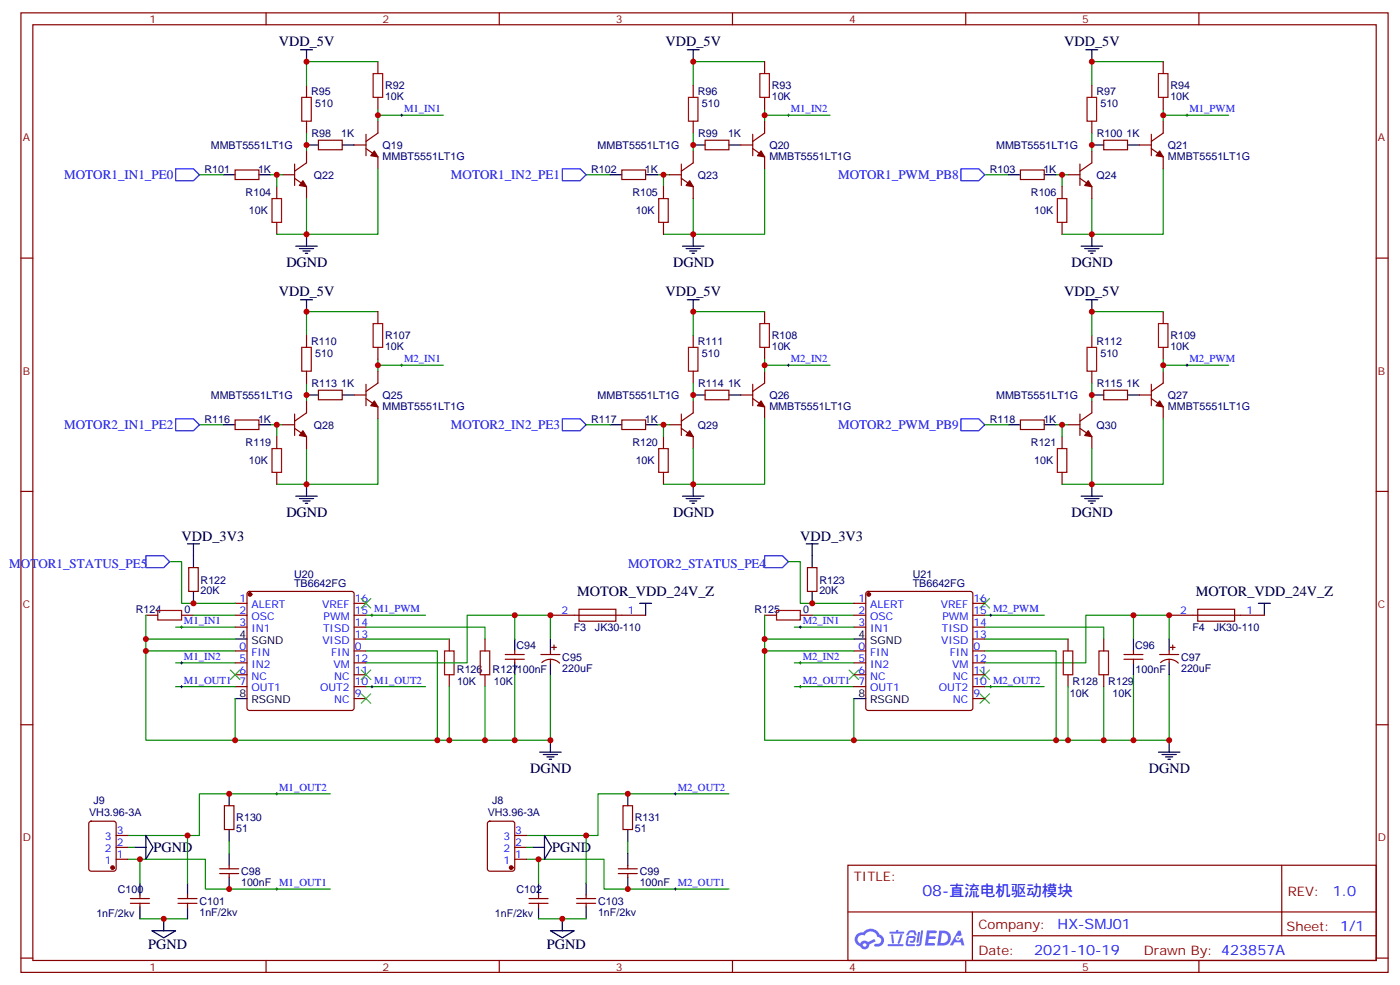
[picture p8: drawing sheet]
<svg xmlns="http://www.w3.org/2000/svg" width="415mm" height="292mm" viewBox="0 0 415 292" stroke-linecap="round" stroke-linejoin="round" font-family="sans-serif">
<g fill="none" stroke="#870000" stroke-width=".35">
<path d="M6.2 3.8h405.4v284.3h-405.4zM9.7 7.3h398.3v277.3h-398.3zM78.9 3.8v3.5M148 3.8v3.5M217.2 3.8v3.5M286.3 3.8v3.5M355.5 3.8v3.5M6.2 76.5h3.5M408 76.5h3.6M6.2 145.6h3.5M408 145.6h3.6M6.2 214.8h3.5"/>
<path d="M408 214.8h3.6M251.4 256.4h156.6v28.2h-156.6zM380 256.4v20.9M251.4 270.2h156.5M288.3 277.3h119.6M288.3 270.2v14.2M6.2 283.9h3.5M78.9 284.6v3.5M148 284.6v3.5M217.2 284.6v3.5M286.3 284.6v3.5M355.5 284.6v3.5"/>
<path d="M408 283.9h3.6"/>
</g>
<g fill="#5487ff">
<path d="M274.8 275.7h2.6l.3 .2-.1 .6h-2l-.1 1h1.6l.4 .4-.5 .4h-1.6l-.2 1.1 1.8 .1 .2 .3-.2 .4h-2.8z"/>
<path d="M284.1 275.8h.7l.3 1.3-.6 .3a.74 .74 0 0 0-1.1 .3 .74 .74 0 0 0 .5 1.1 .74 .74 0 0 0 .9-.7l.5-.3 .6 2.4h-.8l-.2-1h-1.9l-.5 1h-.9z"/>
<path d="M272.2 276.2h.6l-.4 2.9a.31 .31 0 0 1-.4 .3 .31 .31 0 0 1-.3-.3z"/>
<path d="M273.1 275.7h.6l-.5 4a.89 .89 0 0 1-.7 .7 .89 .89 0 0 1-.9-.3l1-.5z"/>
<path d="M269.4 275.9l.7-.2 1.1 .1 .6 1.3-.6 .1-.4-.9-1 .1a.95 .95 0 0 1-1 .8l-.1-.2z"/>
<path d="M269.1 277.6l1.8-.2a1.04 1.04 0 0 1 .6 1.1 1.04 1.04 0 0 1-.9 .9h-.6a.29 .29 0 0 1-.3-.4 .29 .29 0 0 1 .3-.2h.7l.2-.8h-1.5l-.3 1.8h1.9a.29 .29 0 0 1 .3 .3 .29 .29 0 0 1-.3 .3h-2l-.4-.3 .2-2.1z"/>
<path d="M263.2 279.8h4.4a.3 .3 0 0 1 .3 .3 .3 .3 0 0 1-.3 .3h-4.3z"/>
<path d="M267 276.9h.6l-.5 1.6a1.02 1.02 0 0 1-.7 1.2l-.3-.3z"/>
<path d="M264.2 276.9h.6l.3 2.4-.3 .3-.3-.2z"/>
<path d="M263.8 276.1h1.8l.3-.5h.4v.5h1.5a.29 .29 0 0 1 .3 .3 .29 .29 0 0 1-.3 .3h-4z"/>
<path d="M278.5 275.7l-.6 4.5h1.4a2.27 2.27 0 0 0 2.6-2.3 2.27 2.27 0 0 0-2.7-2.2zM279.3 276.5a1.5 1.5 0 0 1 1.8 1.6 1.5 1.5 0 0 1-2 1.3h-.2z"/>
<path d="M254 276.9a2.09 2.09 0 0 0 1.1 3.5 1.37 1.37 0 0 0 1.5 .9 1.37 1.37 0 0 0 1.1-1.4l1.9-1-.4-.7-1.8 1a1.4 1.4 0 0 0-2.3 .4 1.32 1.32 0 0 1-.7-1.9 1.32 1.32 0 0 1 1.9-.4 2.02 2.02 0 0 1 2.1-1.3 2.02 2.02 0 0 1 1.8 1.6 1.09 1.09 0 0 1 1 1.4 1.09 1.09 0 0 1-1.5 .7 .41 .41 0 0 0-.5 .3 .41 .41 0 0 0 .3 .5 1.89 1.89 0 0 0 2.5-1.2 1.89 1.89 0 0 0-1.2-2.4 2.98 2.98 0 0 0-5-.6l-1 .1zM255.8 280a.55 .55 0 0 1 1.1 0 .55 .55 0 0 1-1.1 0z"/>
<circle cx="284.1" cy="278" r=".28"/>
</g>
<g fill="none" stroke="#870000" stroke-width=".35">
<path d="M112 18.3v3.5M226.7 18.3v3.5M344.9 18.3v3.5M90.9 25.3v3.6M90.9 35.9v3.5M108.5 39.8v6.3M112 28.9v3.5M112 35.9v3.5l-3.5 2.5M205.5 25.3v3.6M205.5 35.9v3.5M223.2 39.8v6.3M226.7 28.9v3.5"/>
<path d="M226.7 35.9v3.5l-3.5 2.5M323.7 25.3v3.6M323.7 35.9v3.5M341.3 39.8v6.3M344.9 28.9v3.5M344.9 35.9v3.5l-3.6 2.5M69.7 50.4h7.1v2.8h-7.1zM82.1 55.3v3.5M83.8 51.8h3.5M87.3 52.8l3.6 2.5v3.5M87.3 48.6v6.4M90.9 44.7v3.6l-3.6 2.4"/>
<path d="M94.4 41.6h7.1v2.8h-7.1zM105 43h3.5M108.5 44l3.5 2.5v3.5M184.4 50.4h7v2.8h-7zM196.7 55.3v3.5M198.5 51.8h3.5M202 52.8l3.5 2.5v3.5M202 48.6v6.4M205.5 44.7v3.6l-3.5 2.4M209.1 41.6h7v2.8h-7zM219.6 43h3.6M223.2 44l3.5 2.5v3.5"/>
<path d="M302.5 50.4h7.1v2.8h-7.1zM314.9 55.3v3.5M316.7 51.8h3.5M320.2 52.8l3.5 2.5v3.5M320.2 48.6v6.4M323.7 44.7v3.6l-3.5 2.4M327.2 41.6h7.1v2.8h-7.1zM337.8 43h3.5M341.3 44l3.6 2.5v3.5M82.1 65.9v3.5M196.7 65.9v3.5M314.9 65.9v3.5"/>
<path d="M90.9 99.4v3.5M112 92.4v3.5M205.5 99.4v3.5M226.7 92.4v3.5M323.7 99.4v3.5M344.9 92.4v3.5M90.9 110v3.5M90.9 118.8v3.5l-3.6 2.5M94.4 115.6h7.1v2.9h-7.1zM105 117.1h3.5M108.5 118.1l3.5 2.5v3.5M108.5 113.9v6.3"/>
<path d="M112 102.9v3.6M112 110v3.5l-3.5 2.5M205.5 110v3.5M205.5 118.8v3.5l-3.5 2.5M209.1 115.6h7v2.9h-7zM219.6 117.1h3.6M223.2 118.1l3.5 2.5v3.5M223.2 113.9v6.3M226.7 102.9v3.6M226.7 110v3.5l-3.5 2.5M323.7 110v3.5M323.7 118.8v3.5l-3.5 2.5"/>
<path d="M327.2 115.6h7.1v2.9h-7.1zM337.8 117.1h3.5M341.3 118.1l3.6 2.5v3.5M341.3 113.9v6.3M344.9 102.9v3.6M344.9 110v3.5l-3.6 2.5M69.7 124.5h7.1v2.8h-7.1zM82.1 129.4v3.5M82.1 140v3.5M83.8 125.9h3.5M87.3 126.9l3.6 2.5v3.5M87.3 122.7v6.3"/>
<path d="M184.4 124.5h7v2.8h-7zM196.7 129.4v3.5M196.7 140v3.5M198.5 125.9h3.5M202 126.9l3.5 2.5v3.5M202 122.7v6.3M302.5 124.5h7.1v2.8h-7.1zM314.9 129.4v3.5M314.9 140v3.5M316.7 125.9h3.5M320.2 126.9l3.5 2.5v3.5M320.2 122.7v6.3"/>
<path d="M56 168.2h2.8v7.1h-2.8zM69.7 178.8h3.5M73.5 175.5l.4-.2h30.4l.5 .2 .2 .5v33.8l-.2 .5-.5 .2h-30.4l-.5-.2-.2-.5v-33.8zM105 178.8h3.5M239.4 168.2h2.8v7.1h-2.8zM253.2 178.8h3.5M256.9 175.5l.5-.2h30.3l.5 .2 .2 .5v33.8l-.2 .5-.5 .2h-30.3l-.5-.2-.2-.5v-33.8zM288.4 178.8h3.6M43.3 182.3h3.5M53.8 182.3h3.6M69.7 182.3h3.5M69.7 185.8h3.5"/>
<path d="M69.7 196.4h3.5M69.7 200h3.5M69.7 192.9h3.5M105 182.3h3.5M105 185.8h3.5M105 196.4h3.5M105 200h3.5M105 189.4h3.5M105 192.9h3.5M133.2 189.4v3.5M133.2 200v3.5M143.8 189.4v3.5"/>
<path d="M143.8 200v3.5M149.8 195.4h5.6M149.8 194h5.6M152.6 192.9v1.1M152.6 195.4v1M160.4 194h5.6M160.7 196.3a3.8 3.8 0 0 1 5.2 .2M163.2 182.3h28.2M163.2 192.9v1.1M163.2 195.4v1M163.5 191.8h1.5M164.3 191.1v1.4"/>
<path d="M171.7 180.6h10.9v3.5h-10.9zM226.7 182.3h3.5M237.3 182.3h3.5M253.2 182.3h3.5M253.2 185.8h3.5M253.2 196.4h3.5M253.2 200h3.5M253.2 192.9h3.5M288.4 182.3h3.6M288.4 185.8h3.6M288.4 196.4h3.6M288.4 200h3.6"/>
<path d="M288.4 189.4h3.6M288.4 192.9h3.6M316.7 189.4v3.5M316.7 200v3.5M327.2 189.4v3.5M327.2 200v3.5M333.2 195.4h5.7M333.2 194h5.7M336.1 192.9v1.1M336.1 195.4v1M343.8 194h5.7M344.1 196.3a3.8 3.8 0 0 1 5.2 .2"/>
<path d="M346.6 182.3h28.3M346.6 192.9v1.1M346.6 195.4v1M347 191.8h1.4M347.7 191.1v1.4M355.1 180.6h10.9v3.5h-10.9zM69.7 203.5h3.5M105 203.5h3.5M105 207h3.5M253.2 203.5h3.5M288.4 203.5h3.6M288.4 207h3.6"/>
<path d="M66.5 238.8h2.9v7h-2.9zM184.7 238.8h2.8v7h-2.8zM26.6 243.6l.4-.3h6.7l.7 .5v13.7l-.4 .6-7 .1-.6-.5-.1-13.6zM34.4 254.6h3.6M34.4 251.1h3.6M34.4 247.6h3.6M65.1 258.9h5.7M65.1 257.5h5.7M67.9 256.4v1.1M67.9 258.9v1M144.7 243.6l.5-.3h6.7l.7 .5v13.7l-.5 .6-6.9 .1-.6-.5-.1-13.6zM152.6 254.6h3.5"/>
<path d="M152.6 251.1h3.5M152.6 247.6h3.5M183.3 258.9h5.6M183.3 257.5h5.6M186.1 256.4v1.1M186.1 258.9v1M38.7 267.7h5.6M38.7 266.3h5.6M41.5 265.2v1.1M41.5 267.7v1M52.8 267.7h5.6M52.8 266.3h5.6"/>
<path d="M55.6 265.2v1.1M55.6 267.7v1M156.8 267.7h5.7M156.8 266.3h5.7M159.7 265.2v1.1M159.7 267.7v1M171 267.7h5.6M171 266.3h5.6M173.8 265.2v1.1M173.8 267.7v1"/>
</g>
<g fill="#870000" stroke="#870000" stroke-width=".35">
<path d="M89.8 53.6l1.1 1.7-2.1-.3z"/>
<path d="M111 44.7l1 1.8-2.1-.4z"/>
<path d="M225.6 44.7l1.1 1.8-2.1-.4z"/>
<path d="M204.5 53.6l1 1.7-2.1-.3z"/>
<path d="M343.8 44.7l1.1 1.8-2.1-.4z"/>
<path d="M322.7 53.6l1 1.7-2.1-.3z"/>
<path d="M322.7 127.6l1 1.8-2.1-.4z"/>
<path d="M343.8 118.8l1.1 1.8-2.1-.4z"/>
<path d="M204.5 127.6l1 1.8-2.1-.4z"/>
<path d="M225.6 118.8l1.1 1.8-2.1-.4z"/>
<path d="M111 118.8l1 1.8-2.1-.4z"/>
<path d="M89.8 127.6l1.1 1.8-2.1-.4z"/>
<circle cx="74.1" cy="176.1" r=".53"/>
<circle cx="257.6" cy="176.1" r=".53"/>
<circle cx="33.4" cy="257.1" r=".53"/>
<circle cx="151.6" cy="257.1" r=".53"/>
</g>
<g fill="none" stroke="#000" stroke-width=".35">
<path d="M89.1 14.7h3.5M90.9 14.7v3.6M203.8 14.7h3.5M205.5 14.7v3.6M321.9 14.7h3.6M323.7 14.7v3.6M66.2 51.8h3.5M76.8 51.8h3.5M90.9 43h3.5M101.5 43h3.5M180.8 51.8h3.6M191.4 51.8h3.5"/>
<path d="M205.5 43h3.6M216.1 43h3.5M299 51.8h3.5M309.6 51.8h3.5M323.7 43h3.5M334.3 43h3.5M87.7 73h6.4M88.8 73.7h4.2M89.8 74.4h2.1M90.5 75.1h.7M90.9 69.4v3.6M202.4 73h6.3"/>
<path d="M203.4 73.7h4.2M204.5 74.4h2.1M205.2 75.1h.7M205.5 69.4v3.6M320.5 73h6.4M321.6 73.7h4.2M322.7 74.4h2.1M323.4 75.1h.7M323.7 69.4v3.6M89.1 88.8h3.5M90.9 88.8v3.6M203.8 88.8h3.5"/>
<path d="M205.5 88.8v3.6M321.9 88.8h3.6M323.7 88.8v3.6M90.9 117.1h3.5M101.5 117.1h3.5M205.5 117.1h3.6M216.1 117.1h3.5M323.7 117.1h3.5M334.3 117.1h3.5M66.2 125.9h3.5M76.8 125.9h3.5M180.8 125.9h3.6"/>
<path d="M191.4 125.9h3.5M299 125.9h3.5M309.6 125.9h3.5M87.7 147h6.4M88.8 147.7h4.2M89.8 148.4h2.1M90.5 149.2h.7M90.9 143.5v3.5M202.4 147h6.3M203.4 147.7h4.2M204.5 148.4h2.1M205.2 149.2h.7"/>
<path d="M205.5 143.5v3.5M320.5 147h6.4M321.6 147.7h4.2M322.7 148.4h2.1M323.4 149.2h.7M323.7 143.5v3.5M55.6 161.1h3.5M57.4 161.1v7.1M57.4 175.3v3.5M189.7 178.8h3.5M191.4 178.8v3.5M239 161.1h3.6"/>
<path d="M240.8 161.1v7.1M240.8 175.3v3.5M373.1 178.8h3.5M374.9 178.8v3.5M69.7 189.4h3.5M152.6 189.4v3.5M152.6 196.4v3.6M163.2 189.4v3.5M163.2 196.4v3.6M253.2 189.4h3.5M336.1 189.4v3.5M336.1 196.4v3.6"/>
<path d="M346.6 189.4v3.5M346.6 196.4v3.6M69.7 207h3.5M163.2 219.4v3.5M253.2 207h3.5M346.6 219.4v3.5M67.9 235.2v3.6M160 222.9h6.4M161.1 223.6h4.2M162.1 224.3h2.2M162.8 225h.7M186.1 235.2v3.6"/>
<path d="M343.5 222.9h6.3M344.5 223.6h4.3M345.6 224.3h2.1M346.3 225h.7M39.7 251.1h3.6M43.3 247.6l2.1 3.5-2.1 3.5zM67.9 245.8v3.5M67.9 252.9v3.5M67.9 259.9v3.6M157.9 251.1h3.5M161.4 247.6l2.1 3.5-2.1 3.5zM186.1 245.8v3.5"/>
<path d="M186.1 252.9v3.5M186.1 259.9v3.6M41.5 261.7v3.5M41.5 268.7v3.6M45 275.8h7.1l-3.6 2.1zM48.5 272.3v3.5M55.6 261.7v3.5M55.6 268.7v3.6M159.7 261.7v3.5M159.7 268.7v3.6M163.2 275.8h7.1l-3.6 2.1zM166.7 272.3v3.5"/>
<path d="M173.8 261.7v3.5M173.8 268.7v3.6"/>
</g>
<g fill="none" stroke="#a10000" stroke-width=".35">
<path d="M89.5 28.9h2.8v7h-2.8zM110.6 21.8h2.9v7.1h-2.9zM204.1 28.9h2.8v7h-2.8zM225.3 21.8h2.8v7.1h-2.8zM322.3 28.9h2.8v7h-2.8zM343.5 21.8h2.8v7.1h-2.8zM80.6 58.8h2.9v7.1h-2.9zM195.3 58.8h2.8v7.1h-2.8zM313.5 58.8h2.8v7.1h-2.8zM110.6 95.9h2.9v7h-2.9zM225.3 95.9h2.8v7h-2.8zM343.5 95.9h2.8v7h-2.8z"/>
<path d="M89.5 102.9h2.8v7.1h-2.8zM204.1 102.9h2.8v7.1h-2.8zM322.3 102.9h2.8v7.1h-2.8zM80.6 132.9h2.9v7.1h-2.9zM195.3 132.9h2.8v7.1h-2.8zM313.5 132.9h2.8v7.1h-2.8zM46.8 180.9h7v2.8h-7zM131.8 192.9h2.8v7.1h-2.8zM142.4 192.9h2.8v7.1h-2.8zM230.2 180.9h7.1v2.8h-7.1zM315.2 192.9h2.9v7.1h-2.9zM325.8 192.9h2.8v7.1h-2.8z"/>
</g>
<g fill="none" stroke="#3c3" stroke-width=".35">
<path d="M107.1 177.4l2.8 2.8M109.9 177.4l-2.8 2.8M290.5 177.4l2.9 2.8M293.4 177.4l-2.9 2.8M68.3 198.5l2.8 2.9M71.1 198.5l-2.8 2.9M107.1 198.5l2.8 2.9M109.9 198.5l-2.8 2.9M251.7 198.5l2.9 2.9M254.6 198.5l-2.9 2.9M290.5 198.5l2.9 2.9M293.4 198.5l-2.9 2.9"/>
<path d="M107.1 205.6l2.8 2.8M109.9 205.6l-2.8 2.8M290.5 205.6l2.9 2.8M293.4 205.6l-2.9 2.8"/>
</g>
<g fill="none" stroke="#008700" stroke-width=".35">
<path d="M112 18.3h-21.1v7M226.7 18.3h-21.2v7M344.9 18.3h-21.2v7M90.9 39.4v5.3M112 32.4v3.5M112 34.1h19.4M205.5 39.4v5.3M226.7 34.1h19.4M226.7 32.4v3.5M323.7 39.4v5.3M344.9 34.1h19.4M344.9 32.4v3.5"/>
<path d="M59.1 51.8h7.1M80.3 51.8h1.8v3.5M82.1 51.8h1.7M90.9 58.8v10.6M112 50v19.4h-29.9M173.8 51.8h7M194.9 51.8h1.8v3.5M196.7 51.8h1.8M205.5 58.8v10.6M226.7 50v19.4h-30M292 51.8h7M313.1 51.8h1.8v3.5"/>
<path d="M314.9 51.8h1.8M323.7 58.8v10.6M344.9 50v19.4h-30M112 92.4h-21.1v7M226.7 92.4h-21.2v7M344.9 92.4h-21.2v7M90.9 113.5v5.3M112 106.5v3.5M112 108.2h19.4M205.5 113.5v5.3M226.7 106.5v3.5M226.7 108.2h19.4"/>
<path d="M323.7 113.5v5.3M344.9 106.5v3.5M344.9 108.2h19.4M59.1 125.9h7.1M80.3 125.9h1.8v3.5M82.1 125.9h1.7M90.9 132.9v10.6M112 124.1v19.4h-29.9M173.8 125.9h7M194.9 125.9h1.8v3.5M196.7 125.9h1.8M205.5 132.9v10.6"/>
<path d="M226.7 124.1v19.4h-30M292 125.9h7M313.1 125.9h1.8v3.5M314.9 125.9h1.8M323.7 132.9v10.6M344.9 124.1v19.4h-30M50.3 166.4h3.5v12.4h15.9M233.8 166.4h3.5v12.4h15.9M43.3 182.3v37.1h89.9v-15.9M43.3 189.4h26.4M43.3 192.9h26.4M52.1 185.8h17.6"/>
<path d="M52.1 196.4h17.6M57.4 182.3h12.3M108.5 185.8h35.3v3.6M108.5 192.9h21.2v26.5M108.5 189.4h24.7M108.5 182.3h17.7M152.6 200v19.4h-8.8M152.6 182.3v7.1M163.2 189.4v-7.1h-24.7v14.1h-30M163.2 200v19.4h-10.6M226.7 182.3v37.1h90v-15.9M226.7 189.4h26.5"/>
<path d="M226.7 192.9h26.5M235.5 185.8h17.7M235.5 196.4h17.7M240.8 182.3h12.4M292 192.9h21.1v26.5M292 185.8h35.2v3.6M292 189.4h24.7M292 182.3h17.6M336.1 200v19.4h-8.9M336.1 182.3v7.1M346.6 200v19.4h-10.5M346.6 189.4v-7.1h-24.7v14.1h-29.9"/>
<path d="M52.1 203.5h17.6M69.7 207v12.4M108.5 203.5h17.7M143.8 203.5v15.9h-10.6M235.5 203.5h17.7M253.2 207v12.4M292 203.5h17.6M327.2 203.5v15.9h-10.5M97.9 235.2h-38.8v12.4h-21.1M216.1 235.2h-38.8v12.4h-21.2M38 254.6h22.9v8.9h37M38 251.1h1.7"/>
<path d="M41.5 254.6v7.1M55.6 247.6v14.1M67.9 249.3v3.6M156.1 254.6h23v8.9h37M156.1 251.1h1.8M159.7 254.6v7.1M173.8 247.6v14.1M186.1 249.3v3.6M41.5 272.3h14.1M159.7 272.3h14.1"/>
</g>
<path d="M52.1 50h5.3l1.7 1.8-1.7 1.8h-5.3zM166.7 50h5.3l1.8 1.8-1.8 1.8h-5.3zM284.9 50h5.3l1.8 1.8-1.8 1.8h-5.3zM52.1 124.1h5.3l1.7 1.8-1.7 1.7h-5.3zM166.7 124.1h5.3l1.8 1.8-1.8 1.7h-5.3zM284.9 124.1h5.3l1.8 1.8-1.8 1.7h-5.3zM43.3 164.7h5.2l1.8 1.7-1.8 1.8h-5.2zM226.7 164.7h5.3l1.8 1.7-1.8 1.8h-5.3z" fill="none" stroke="#00f" stroke-width=".35"/>
<g fill="none" stroke="#000" stroke-width=".3">
<path d="M118.7 34.1h.8M119.1 33.8v.7M233.4 34.1h.7M233.8 33.8v.7M351.6 34.1h.7M351.9 33.8v.7M118.7 108.2h.8M119.1 107.9v.7M233.4 108.2h.7M233.8 107.9v.7M351.6 108.2h.7M351.9 107.9v.7"/>
<path d="M53.5 185.8h.7M53.5 196.4h.7M53.8 185.5v.7M53.8 196.1v.7M109.9 182.3h.7M110.3 182v.7M236.9 185.8h.7M236.9 196.4h.7M237.3 185.5v.7M237.3 196.1v.7M293.4 182.3h.7M293.7 182v.7"/>
<path d="M53.5 203.5h.7M53.8 203.1v.7M109.9 203.5h.7M110.3 203.1v.7M236.9 203.5h.7M237.3 203.1v.7M293.4 203.5h.7M293.7 203.1v.7M81.7 235.2h.7M82.1 234.9v.7M199.9 235.2h.7M200.2 234.9v.7"/>
<path d="M81.7 263.5h.7M82.1 263.1v.7M199.9 263.5h.7M200.2 263.1v.7"/>
</g>
<g fill="#c00">
<circle cx="57.4" cy="178.8" r=".88"/>
<circle cx="90.9" cy="43" r=".88"/>
<circle cx="82.1" cy="51.8" r=".88"/>
<circle cx="90.9" cy="69.4" r=".88"/>
<circle cx="90.9" cy="18.3" r=".88"/>
<circle cx="112" cy="34.1" r=".88"/>
<circle cx="226.7" cy="34.1" r=".88"/>
<circle cx="205.5" cy="18.3" r=".88"/>
<circle cx="205.5" cy="69.4" r=".88"/>
<circle cx="196.7" cy="51.8" r=".88"/>
<circle cx="205.5" cy="43" r=".88"/>
<circle cx="344.9" cy="34.1" r=".88"/>
<circle cx="323.7" cy="18.3" r=".88"/>
<circle cx="323.7" cy="69.4" r=".88"/>
<circle cx="314.9" cy="51.8" r=".88"/>
<circle cx="323.7" cy="43" r=".88"/>
<circle cx="323.7" cy="117.1" r=".88"/>
<circle cx="314.9" cy="125.9" r=".88"/>
<circle cx="323.7" cy="143.5" r=".88"/>
<circle cx="323.7" cy="92.4" r=".88"/>
<circle cx="344.9" cy="108.2" r=".88"/>
<circle cx="205.5" cy="117.1" r=".88"/>
<circle cx="196.7" cy="125.9" r=".88"/>
<circle cx="205.5" cy="143.5" r=".88"/>
<circle cx="205.5" cy="92.4" r=".88"/>
<circle cx="226.7" cy="108.2" r=".88"/>
<circle cx="112" cy="108.2" r=".88"/>
<circle cx="90.9" cy="92.4" r=".88"/>
<circle cx="90.9" cy="143.5" r=".88"/>
<circle cx="82.1" cy="125.9" r=".88"/>
<circle cx="90.9" cy="117.1" r=".88"/>
<circle cx="67.9" cy="263.5" r=".88"/>
<circle cx="48.5" cy="272.3" r=".88"/>
<circle cx="133.2" cy="219.4" r=".88"/>
<circle cx="43.3" cy="189.4" r=".88"/>
<circle cx="43.3" cy="192.9" r=".88"/>
<circle cx="69.7" cy="219.4" r=".88"/>
<circle cx="129.7" cy="219.4" r=".88"/>
<circle cx="143.8" cy="219.4" r=".88"/>
<circle cx="152.6" cy="182.3" r=".88"/>
<circle cx="163.2" cy="182.3" r=".88"/>
<circle cx="152.6" cy="219.4" r=".88"/>
<circle cx="336.1" cy="219.4" r=".88"/>
<circle cx="346.6" cy="182.3" r=".88"/>
<circle cx="336.1" cy="182.3" r=".88"/>
<circle cx="327.2" cy="219.4" r=".88"/>
<circle cx="240.8" cy="178.8" r=".88"/>
<circle cx="163.2" cy="219.4" r=".88"/>
<circle cx="226.7" cy="192.9" r=".88"/>
<circle cx="226.7" cy="189.4" r=".88"/>
<circle cx="313.1" cy="219.4" r=".88"/>
<circle cx="253.2" cy="219.4" r=".88"/>
<circle cx="316.7" cy="219.4" r=".88"/>
<circle cx="346.6" cy="219.4" r=".88"/>
<circle cx="166.7" cy="272.3" r=".88"/>
<circle cx="186.1" cy="263.5" r=".88"/>
<circle cx="41.5" cy="254.6" r=".88"/>
<circle cx="55.6" cy="247.6" r=".88"/>
<circle cx="159.7" cy="254.6" r=".88"/>
<circle cx="173.8" cy="247.6" r=".88"/>
<circle cx="67.9" cy="235.2" r=".88"/>
<circle cx="186.1" cy="235.2" r=".88"/>
</g>
<text font-size="4.6" fill="#00f" x="273.5" y="265.4">08-直流电机驱动模块</text>
<g font-size="4.2">
<text x="82.7" y="13.6">VDD_5V</text>
<text x="197.3" y="13.6">VDD_5V</text>
<text x="315.5" y="13.6">VDD_5V</text>
<text x="84.9" y="79">DGND</text>
<text x="199.5" y="79">DGND</text>
<text x="317.7" y="79">DGND</text>
<text x="82.7" y="87.6">VDD_5V</text>
<text x="197.3" y="87.6">VDD_5V</text>
<text x="315.5" y="87.6">VDD_5V</text>
<text x="84.9" y="153.1">DGND</text>
<text x="199.5" y="153.1">DGND</text>
<text x="317.7" y="153.1">DGND</text>
<text x="53.8" y="160.4">VDD_3V3</text>
<text x="237.3" y="160.4">VDD_3V3</text>
<text x="171.1" y="176.7">MOTOR_VDD_24V_Z</text>
<text x="354.6" y="176.7">MOTOR_VDD_24V_Z</text>
<text x="157.2" y="229">DGND</text>
<text x="340.7" y="229">DGND</text>
<text x="45.5" y="252.5">PGND</text>
<text x="163.7" y="252.5">PGND</text>
<text x="44" y="281.1">PGND</text>
<text x="162.1" y="281.1">PGND</text>
</g>
<g font-size="4.2" fill="#00f">
<text x="395.2" y="265.7">1.0</text>
<text x="313.6" y="275.2">HX-SMJ01</text>
<text x="306.6" y="283">2021-10-19</text>
</g>
<g font-size="3.9" fill="#00f">
<text x="19" y="53.1">MOTOR1_IN1_PE0</text>
<text x="133.7" y="53.1">MOTOR1_IN2_PE1</text>
<text x="248.5" y="53.1">MOTOR1_PWM_PB8</text>
<text x="19" y="127.2">MOTOR2_IN1_PE2</text>
<text x="133.7" y="127.2">MOTOR2_IN2_PE3</text>
<text x="248.5" y="127.2">MOTOR2_PWM_PB9</text>
<text x="2.8" y="168.2">MOTOR1_STATUS_PE5</text>
<text x="186.2" y="168.2">MOTOR2_STATUS_PE4</text>
</g>
<g font-size="3.9" fill="#800">
<text x="253.2" y="261">TITLE:</text>
<text x="381.8" y="265.7">REV:</text>
<text x="290.1" y="275.2">Company:</text>
<text x="381.4" y="275.8">Sheet: 1/1</text>
<text x="290.1" y="282.9">Date:</text>
<text x="339.1" y="282.9">Drawn By: 423857A</text>
</g>
<g font-size="3.2" fill="#800">
<text x="44.3" y="6.8">1</text>
<text x="113.5" y="6.8">2</text>
<text x="182.6" y="6.8">3</text>
<text x="251.7" y="6.8">4</text>
<text x="320.9" y="6.8">5</text>
<text x="6.7" y="41.9">A</text>
<text x="408.6" y="41.9">A</text>
<text x="6.7" y="111.1">B</text>
<text x="408.6" y="111.1">B</text>
<text x="6.7" y="180.2">C</text>
<text x="408.6" y="180.2">C</text>
<text x="6.7" y="249.3">D</text>
<text x="408.6" y="249.3">D</text>
<text x="44.3" y="287.6">1</text>
<text x="113.5" y="287.6">2</text>
<text x="182.6" y="287.6">3</text>
<text x="251.7" y="287.6">4</text>
<text x="320.9" y="287.6">5</text>
</g>
<g font-size="3.2" fill="#000080">
<text x="92.2" y="28.2">R95</text>
<text x="114.2" y="29.6">10K</text>
<text x="114.2" y="26.5">R92</text>
<text x="206.9" y="28.2">R96</text>
<text x="228.8" y="29.6">10K</text>
<text x="228.8" y="26.5">R93</text>
<text x="325.1" y="28.2">R97</text>
<text x="347" y="29.6">10K</text>
<text x="347" y="26.5">R94</text>
<text x="93.4" y="31.7">510</text>
<text x="208.1" y="31.7">510</text>
<text x="326.3" y="31.7">510</text>
<text x="92.4" y="40.6">R98</text>
<text x="101.2" y="40.6">1K</text>
<text x="207" y="40.6">R99</text>
<text x="215.8" y="40.6">1K</text>
<text x="325.2" y="40.6">R100</text>
<text x="334" y="40.6">1K</text>
<text x="62.5" y="44.1">MMBT5551LT1G</text>
<text x="113.5" y="47.3">MMBT5551LT1G</text>
<text x="113.5" y="44.1">Q19</text>
<text x="177.2" y="44.1">MMBT5551LT1G</text>
<text x="228.1" y="47.3">MMBT5551LT1G</text>
<text x="228.1" y="44.1">Q20</text>
<text x="295.3" y="44.1">MMBT5551LT1G</text>
<text x="346.3" y="47.3">MMBT5551LT1G</text>
<text x="346.3" y="44.1">Q21</text>
<text x="60.6" y="51.1">R101</text>
<text x="76.5" y="51.1">1K</text>
<text x="93.1" y="53">Q22</text>
<text x="175.3" y="51.1">R102</text>
<text x="191.2" y="51.1">1K</text>
<text x="206.9" y="52.9">Q23</text>
<text x="293.4" y="51.1">R103</text>
<text x="309.3" y="51.1">1K</text>
<text x="325.1" y="52.9">Q24</text>
<text x="72.8" y="58.2">R104</text>
<text x="187.5" y="58.2">R105</text>
<text x="305.7" y="58.2">R106</text>
<text x="73.8" y="63.5">10K</text>
<text x="188.5" y="63.5">10K</text>
<text x="306.7" y="63.5">10K</text>
<text x="114.2" y="100.6">R107</text>
<text x="228.8" y="100.6">R108</text>
<text x="347" y="100.6">R109</text>
<text x="92.2" y="102.3">R110</text>
<text x="93.4" y="105.8">510</text>
<text x="114.2" y="103.7">10K</text>
<text x="206.9" y="102.3">R111</text>
<text x="208.1" y="105.8">510</text>
<text x="228.8" y="103.7">10K</text>
<text x="325.1" y="102.3">R112</text>
<text x="326.3" y="105.8">510</text>
<text x="347" y="103.7">10K</text>
<text x="62.5" y="118.2">MMBT5551LT1G</text>
<text x="92.4" y="114.6">R113</text>
<text x="101.2" y="114.6">1K</text>
<text x="113.5" y="118.2">Q25</text>
<text x="177.2" y="118.2">MMBT5551LT1G</text>
<text x="207" y="114.6">R114</text>
<text x="215.8" y="114.6">1K</text>
<text x="228.1" y="118.2">Q26</text>
<text x="295.3" y="118.2">MMBT5551LT1G</text>
<text x="325.2" y="114.6">R115</text>
<text x="334" y="114.6">1K</text>
<text x="346.3" y="118.2">Q27</text>
<text x="60.6" y="125.2">R116</text>
<text x="76.5" y="125.2">1K</text>
<text x="113.5" y="121.4">MMBT5551LT1G</text>
<text x="175.3" y="125.2">R117</text>
<text x="191.2" y="125.2">1K</text>
<text x="228.1" y="121.4">MMBT5551LT1G</text>
<text x="293.4" y="125.2">R118</text>
<text x="309.3" y="125.2">1K</text>
<text x="346.3" y="121.4">MMBT5551LT1G</text>
<text x="93.1" y="127">Q28</text>
<text x="206.9" y="127">Q29</text>
<text x="325.1" y="127">Q30</text>
<text x="72.8" y="132.3">R119</text>
<text x="73.8" y="137.6">10K</text>
<text x="187.5" y="132.3">R120</text>
<text x="188.5" y="137.6">10K</text>
<text x="305.7" y="132.3">R121</text>
<text x="306.7" y="137.6">10K</text>
<text x="59.5" y="172.9">R122</text>
<text x="87.2" y="171.1">U20</text>
<text x="242.9" y="172.9">R123</text>
<text x="270.6" y="171.1">U21</text>
<text x="59.5" y="176">20K</text>
<text x="87.2" y="174.1">TB6642FG</text>
<text x="242.9" y="176">20K</text>
<text x="270.6" y="174.1">TB6642FG</text>
<text x="40.2" y="181.7">R124</text>
<text x="54.7" y="181.7">0</text>
<text x="223.7" y="181.7">R125</text>
<text x="238.1" y="181.7">0</text>
<text x="170.1" y="187">F3</text>
<text x="176.4" y="187">JK30-110</text>
<text x="353.5" y="187">F4</text>
<text x="359.9" y="187">JK30-110</text>
<text x="153.1" y="192.3">C94</text>
<text x="166.7" y="195.8">C95</text>
<text x="336.6" y="192.3">C96</text>
<text x="350.2" y="195.8">C97</text>
<text x="135.5" y="199.4">R126</text>
<text x="135.5" y="202.9">10K</text>
<text x="146.1" y="199.4">R127100nF</text>
<text x="146.4" y="202.9">10K</text>
<text x="166.7" y="199">220uF</text>
<text x="318" y="202.9">R128</text>
<text x="328.6" y="202.9">R129</text>
<text x="336.7" y="199.4">100nF</text>
<text x="350.2" y="199">220uF</text>
<text x="317.2" y="206.4">10K</text>
<text x="329.9" y="206.4">10K</text>
<text x="27.7" y="238.2">J9</text>
<text x="145.9" y="238.2">J8</text>
<text x="26.4" y="241.7">VH3.96-3A</text>
<text x="70.1" y="243.4">R130</text>
<text x="144.6" y="241.7">VH3.96-3A</text>
<text x="188.2" y="243.4">R131</text>
<text x="70.1" y="246.6">51</text>
<text x="188.2" y="246.6">51</text>
<text x="71.5" y="262.5">100nF</text>
<text x="71.5" y="259.3">C98</text>
<text x="189.7" y="262.5">100nF</text>
<text x="189.7" y="259.3">C99</text>
<text x="34.9" y="264.6">C100</text>
<text x="59.1" y="268.1">C101</text>
<text x="153.1" y="264.6">C102</text>
<text x="177.3" y="268.1">C103</text>
<text x="28.6" y="271.6">1nF/2kv</text>
<text x="59.1" y="271.3">1nF/2kv</text>
<text x="146.7" y="271.6">1nF/2kv</text>
<text x="177.3" y="271.3">1nF/2kv</text>
</g>
<g font-size="3.2" fill="#00f">
<text x="119.8" y="33.3">M1_IN1</text>
<text x="234.5" y="33.3">M1_IN2</text>
<text x="352.6" y="33.3">M1_PWM</text>
<text x="119.8" y="107.4">M2_IN1</text>
<text x="234.5" y="107.4">M2_IN2</text>
<text x="352.6" y="107.4">M2_PWM</text>
<text x="71" y="178.4">1</text>
<text x="105.2" y="178.4">16</text>
<text x="254.5" y="178.4">1</text>
<text x="288.6" y="178.4">16</text>
<text x="54.5" y="185">M1_IN1</text>
<text x="71" y="182">2</text>
<text x="71" y="185.5">3</text>
<text x="74.5" y="180.2">ALERT</text>
<text x="74.5" y="183.7">OSC</text>
<text x="95.5" y="180.2">VREF</text>
<text x="96" y="183.7">PWM</text>
<text x="105.2" y="185.5">14</text>
<text x="105.2" y="182">15 M1_PWM</text>
<text x="166.5" y="182">2</text>
<text x="186.1" y="182">1</text>
<text x="238" y="185">M2_IN1</text>
<text x="254.5" y="182">2</text>
<text x="254.5" y="185.5">3</text>
<text x="258" y="180.2">ALERT</text>
<text x="258" y="183.7">OSC</text>
<text x="278.9" y="180.2">VREF</text>
<text x="279.4" y="183.7">PWM</text>
<text x="288.6" y="185.5">14</text>
<text x="288.6" y="182">15 M2_PWM</text>
<text x="349.9" y="182">2</text>
<text x="369.6" y="182">1</text>
<text x="74.5" y="187.3">IN1</text>
<text x="95.6" y="190.8">VISD</text>
<text x="95.8" y="187.3">TISD</text>
<text x="105.2" y="189">13</text>
<text x="258" y="187.3">IN1</text>
<text x="279" y="190.8">VISD</text>
<text x="279.2" y="187.3">TISD</text>
<text x="288.6" y="189">13</text>
<text x="54.5" y="195.5">M1_IN2</text>
<text x="71" y="196.1">5</text>
<text x="71" y="192.5">0</text>
<text x="74.5" y="197.8">IN2</text>
<text x="74.5" y="194.3">FIN</text>
<text x="98.1" y="194.3">FIN</text>
<text x="98.8" y="197.8">VM</text>
<text x="105.2" y="196.1">12</text>
<text x="105.2" y="192.5">0</text>
<text x="238" y="195.5">M2_IN2</text>
<text x="254.5" y="196.1">5</text>
<text x="254.5" y="192.5">0</text>
<text x="258" y="197.8">IN2</text>
<text x="258" y="194.3">FIN</text>
<text x="281.6" y="194.3">FIN</text>
<text x="282.3" y="197.8">VM</text>
<text x="288.6" y="196.1">12</text>
<text x="288.6" y="192.5">0</text>
<text x="54.5" y="202.6">M1_OUT1</text>
<text x="71" y="199.6">6</text>
<text x="71" y="203.1">7</text>
<text x="74.5" y="201.4">NC</text>
<text x="99.1" y="201.4">NC</text>
<text x="105.2" y="203.1">10 M1_OUT2</text>
<text x="105.2" y="199.6">11</text>
<text x="238" y="202.6">M2_OUT1</text>
<text x="254.5" y="199.6">6</text>
<text x="254.5" y="203.1">7</text>
<text x="258" y="201.4">NC</text>
<text x="282.5" y="201.4">NC</text>
<text x="288.6" y="203.1">10 M2_OUT2</text>
<text x="288.6" y="199.6">11</text>
<text x="74.5" y="204.9">OUT1</text>
<text x="94.9" y="204.9">OUT2</text>
<text x="99.1" y="208.4">NC</text>
<text x="105.2" y="206.7">9</text>
<text x="258" y="204.9">OUT1</text>
<text x="278.3" y="204.9">OUT2</text>
<text x="282.5" y="208.4">NC</text>
<text x="288.6" y="206.7">9</text>
<text x="82.8" y="234.4">M1_OUT2</text>
<text x="200.9" y="234.4">M2_OUT2</text>
<text x="31.1" y="249">3</text>
<text x="34.6" y="250.8">2</text>
<text x="34.6" y="247.2">3</text>
<text x="149.3" y="249">3</text>
<text x="152.8" y="250.8">2</text>
<text x="152.8" y="247.2">3</text>
<text x="31.1" y="256">1</text>
<text x="31.1" y="252.5">2</text>
<text x="34.6" y="254.3">1</text>
<text x="149.3" y="256">1</text>
<text x="149.3" y="252.5">2</text>
<text x="152.8" y="254.3">1</text>
<text x="82.8" y="262.6">M1_OUT1</text>
<text x="200.9" y="262.6">M2_OUT1</text>
</g>
<g font-size="3.2">
<text x="71" y="189">4</text>
<text x="74.5" y="190.8">SGND</text>
<text x="254.5" y="189">4</text>
<text x="258" y="190.8">SGND</text>
<text x="71" y="206.7">8</text>
<text x="74.5" y="208.4">RSGND</text>
<text x="254.5" y="206.7">8</text>
<text x="258" y="208.4">RSGND</text>
</g>
</svg>
